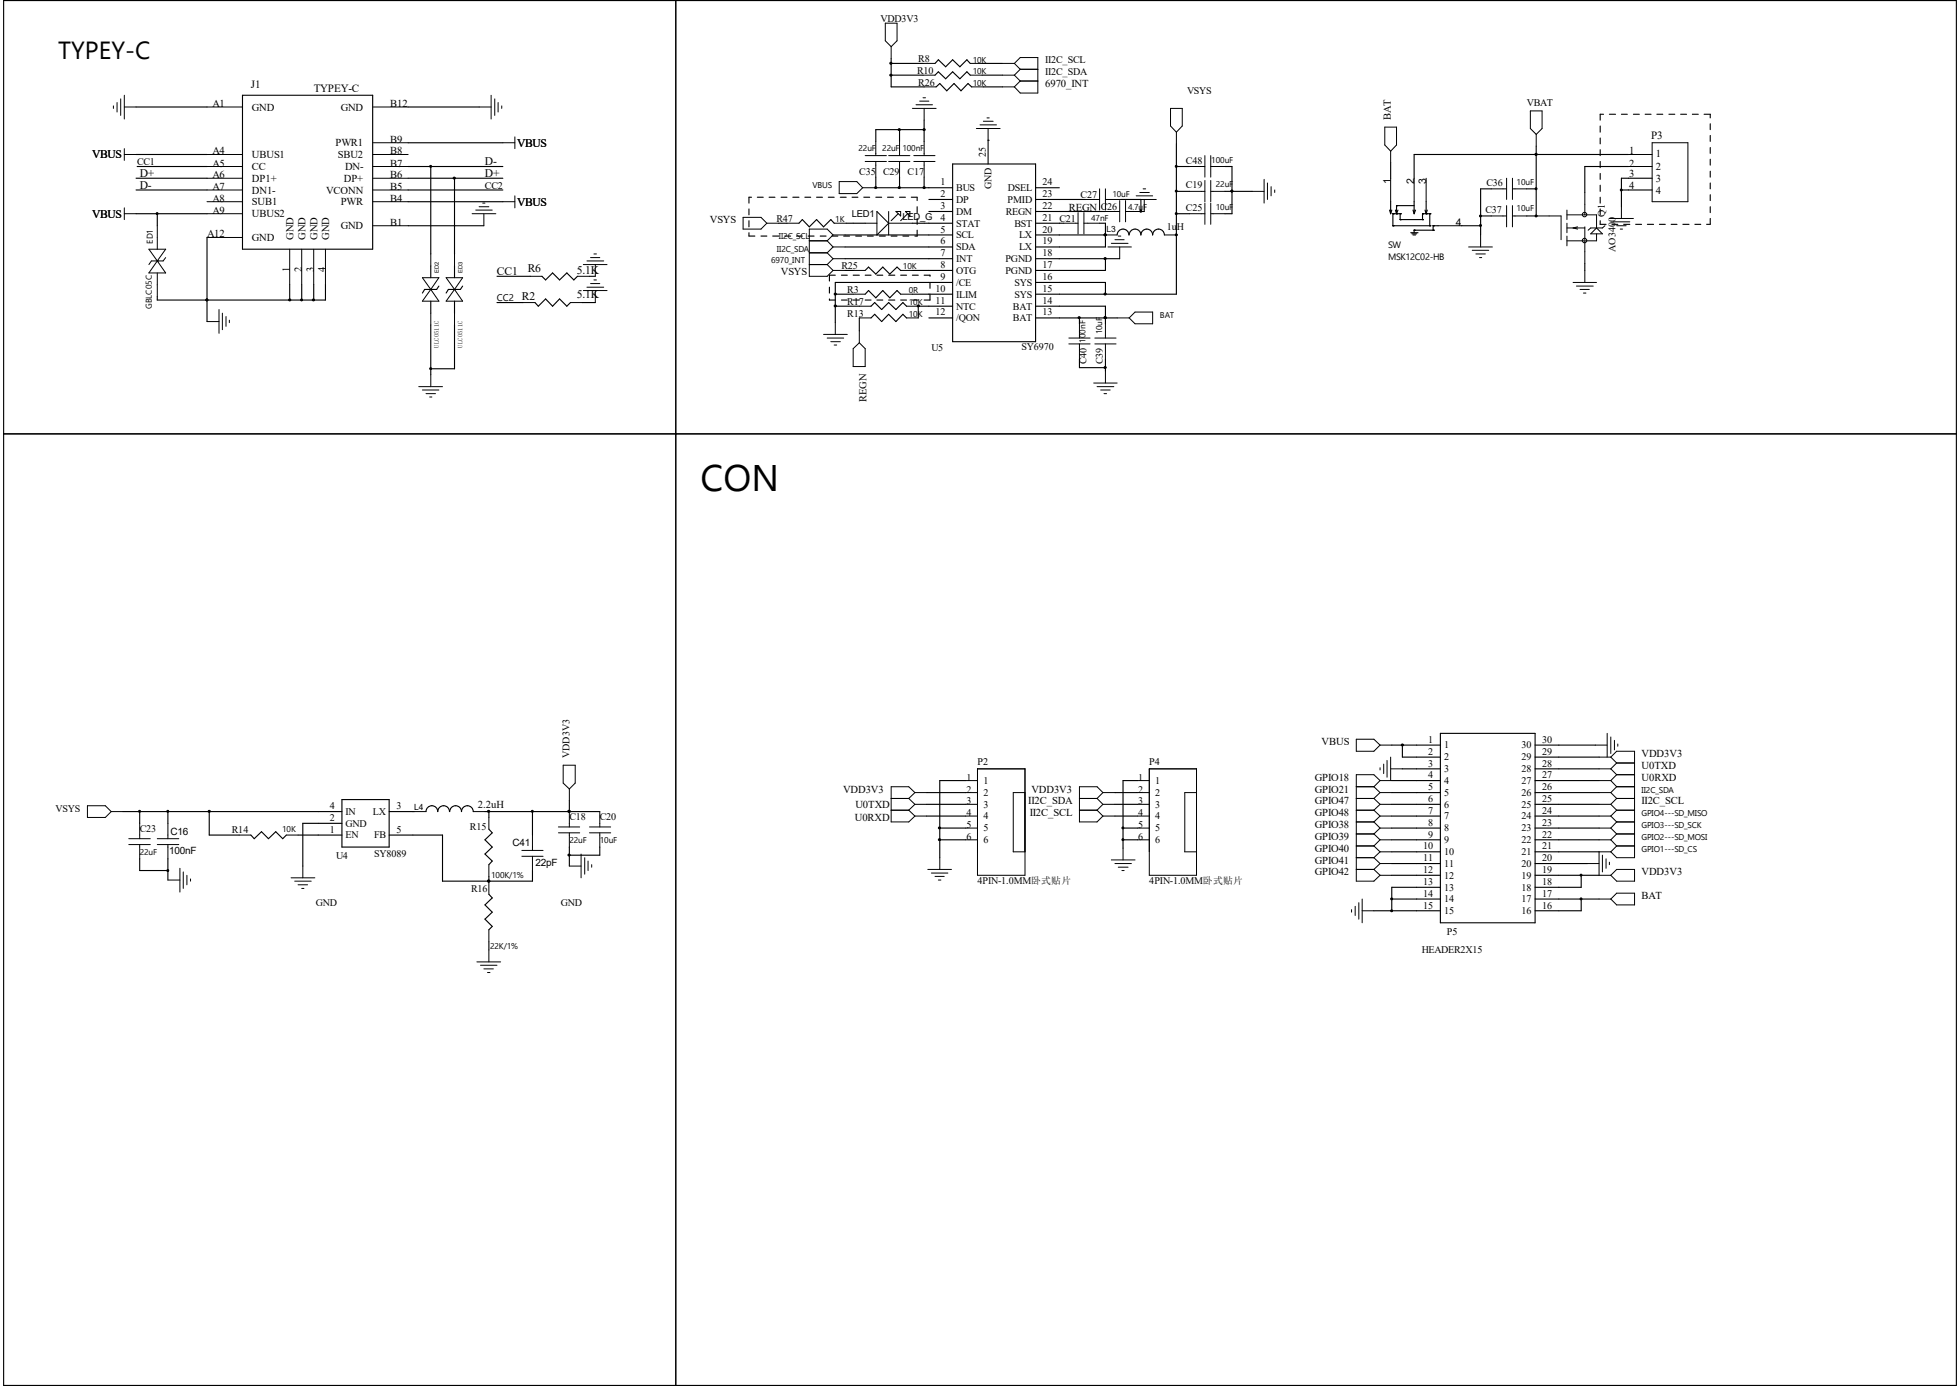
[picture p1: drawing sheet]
<svg xmlns="http://www.w3.org/2000/svg" width="297mm" height="210mm" viewBox="0 0 297 210" stroke-linecap="round" stroke-linejoin="round" font-family="sans-serif">
<g fill="none" stroke="#000" stroke-width=".17">
<path d="M.6 .1h295.9v209.8h-295.9zM20.6 16.2h10.8M36.7 14.4h19.8v23.4h-19.8zM61.8 16.2h10.8M102.4 .1v209.8M135 9.6h4.9M135 8.9v4.3h5M135 11.4h4.9M136.3 19.6v1.8M140 18.2v3.2M140 19.6h-7.3v1.8M141.7 9.6l.5-.5 1.1 1 1.1-1 1.1 1 1-1 .5 .5"/>
<path d="M141.7 11.4l.5-.5 1.1 1 1.1-1 1.1 1 1-1 .5 .5M141.9 13.2l.5-.5 1.1 1.1 1.1-1.1 1 1.1 1.1-1.1 .5 .5M148.8 9.6h3.1M148.8 11.4h3.1M149 13.2h2.9M242.5 19.1v.9M243 17.3h-.5v.9M243.9 17.3h.9M245.7 17.3h.9M247.5 17.3h.9M249.3 17.3h.9M251.1 17.3h.9"/>
<path d="M252.9 17.3h.9M254.7 17.3h.9M256.5 17.3h.8M258.2 17.3h1v.6M259.2 18.8v.8M20.6 32.4h10.8M20.6 27h10.8M20.6 28.8h10.8M20.6 23.4h10.8M20.8 25.2h10.6M23.8 32.4v1.8M31.4 36v12.7"/>
<path d="M61.8 34.2h11.5M61.8 27h14.4M61.8 28.8h14.4M61.8 30.6h14.4M61.8 21.6h14.4M61.8 25.2h14.4M65.3 25.2v13.3M68.9 27v11.5M113.5 31.7v.9M113.5 33.4v1M113.5 35.3v.5h.9M113.9 29.9h-.4v.9"/>
<path d="M114.8 29.9h.9M115.3 35.8h.9M116.5 29.9h.9M117.1 35.8h.9M118 33.8h1.3M118.4 29.9h.9M118.9 35.8h.9M120.1 29.9h1M120.7 35.8h.9M121.1 33.8l.5-.5 1 1.1 1.1-1.1 1.1 1.1 1.1-1.1 .5 .5M122 29.9h.9M122.5 35.8h.9"/>
<path d="M123.7 29.9h.9M124.3 35.8h.9M125.5 29.9h.9M126.1 35.8h.9M127.3 29.9h.9M127.8 35.8h.9M128.1 35.6h16.3M128.1 37.4h16.3M128.1 39.2h16.3M128.2 33.8h2.9M129.1 29.9h.9M129.7 35.8h.9"/>
<path d="M130.9 29.9h.9M131.4 35.8h.9M132.5 28.4h11.9M132.7 29.9h.9M132.7 26.8v1.6M133.3 35.8h.9M134.5 29.9h.9M135 35.8h.9M136.3 29.9h.9M136.3 26.8v1.6M136.8 35.8h.9M138.1 29.9h.9v.5"/>
<path d="M138.3 33.8h6.1M139 34.9v.9h-.4M139 31.3v.9M139 33.1v.9M140 26.8v1.6M140.8 30.2h3.6M140.8 32h3.6M144.4 24.8h12.5v27h-12.5zM149.7 21.3h.1M149.7 21.3v3.5M156.9 35.6h10.6M156.9 28.4h3.6"/>
<path d="M156.9 30.2h7.6M156.9 32h10.6M156.9 33.8h4.3M156.9 39.2h12.8M166.6 33.8h.9v3.6h-10.6M167.5 35.6h.1M167.5 39.2v1.8h-10.6M169.8 30.2h3.1v1.8M171.1 35.6a.89 .89 0 0 0-.9-.9 .89 .89 0 0 0-.9 .9M172.9 32h.1M172.9 32h.5M176.4 35.6a.89 .89 0 0 0-.8-.9 .89 .89 0 0 0-.9 .9 .89 .89 0 0 0-.9-.9 .89 .89 0 0 0-.9 .9 .89 .89 0 0 0-.9-.9 .89 .89 0 0 0-.9 .9"/>
<path d="M178.3 35.6h.1M178.3 32.4h2M178.3 21.8v22.8h-21.4M178.3 25.2h2M178.3 29h2M185.6 25.2h1.1v7.2h-1.1M185.6 29h4.1M186.7 29h.1M210.6 31.8l.1 .6M210.7 24.7v2.3M210.7 30.6v1.8M210.9 31.8l-.2 .6"/>
<path d="M211.1 34.2h.1M211.1 32.4h.1M211.1 32.4h1.1M211.1 34.2h5.6M211.1 32.4v1.8M211.5 31.8l.1 .6M211.6 31.2h.1M211.6 32.4h.1M211.6 31.2h2.7M211.6 31.2v1.2M211.8 31.8l-.2 .6M212.2 32.4h.1"/>
<path d="M212.2 33.3h.1M212.2 32.4v.9M212.2 33.3h3.4M213.8 35.3h1.1M214 35.4h.7M214.1 31.8l.2 .6M214.1 35.6h.4M214.3 34.9h.1M214.3 30.6v1.8M214.3 34.9v.4M214.3 34.9h2.9M214.5 31.8l-.2 .6"/>
<path d="M215.6 33.3h.1M215.6 32.4h.1M215.6 32.4h1.1M215.6 32.4v.9M215.9 31.8l.2 .6M216.1 32.4h.1M216.1 30.6v1.8M216.3 31.8l-.2 .6M216.7 32.4h.1M216.7 34.2h.1M216.7 32.4v1.8M217.2 34.2h.1"/>
<path d="M217.2 34.9h.1M217.2 34.2h.7M217.2 34.2v.7M221.5 34.2h2.9M224.4 32.7h1.6M226 28.6h-1.6v7M231.4 32.7h1.6M231.4 28.6h1.4M232.8 23.4h.1M232.8 22.1v10.6M240.2 39.9v1.1M242.5 20.9v.9"/>
<path d="M242.5 22.7v.9M242.5 24.5v.9M242.5 26.3v.9M242.5 28.1v.9M242.5 29.9v.9M242.5 31.7v.9M242.5 33.4v.6h.9M244.3 34h.9M245.7 28.8h4.7M246 34h1M246.8 23.4h-32.5v3.6M246.8 25.2h-6.6v4"/>
<path d="M247.9 34h.9M249.6 34h1M250.4 27h-4.7v4.3M251.5 34h.8M253.2 34h.9M255 34h.9M256.8 34h.9M259.2 33.1v.9h-.6M259.2 20.5v.9M259.2 22.4v.8M259.2 24.1v.9M259.2 26v.8"/>
<path d="M259.2 27.7v.9M259.2 29.5v.9M259.2 31.3v.9M31.4 45.5h.1M43.9 43.1v2.4M45.7 43.1v2.4M47.5 43.1v2.4M49.3 43.1v2.4h-25.5v-.6M65.3 40.3v1.8M65.3 45.6v1.9M65.3 49.2v7.6M66.5 43.3l-.3 .6h-1.9l-.3 .5"/>
<path d="M68.9 40.3v1.8M68.9 45.6v1.9M68.9 49.2v6.7h-3.6M70.1 43.3l-.3 .6h-1.9l-.3 .5M75.3 41.9h5M75.3 45.8h3.9M81.1 45.8l.5 .6 1.1-1.1 1 1.1 1.1-1.1 1.1 1.1 .5-.6M82.1 41.9l.6 .5 1-1 1.1 1 1.1-1 1.1 1 .5-.5M88.2 45.8h2M89.3 41.9h.9M125.7 43.5v.9M125.7 45.3v.2h.9"/>
<path d="M126.6 41.7h-.9v.9M126.6 44.6h2.7M126.6 46.4h3.6M127.5 45.5h.9M127.5 41.7h.9M128.1 41h1.2M129.3 45.5h.9M129.3 41.7h.9M130.2 48.2v1.9M131.1 45.5h.9M131.1 41.7h.9M131.1 44.6l.5-.6 1.1 1.1 1.1-1.1 1 1.1 1.1-1.1 .6 .6"/>
<path d="M131.1 41l.5-.5 1.1 1 1.1-1 1 1 1.1-1 .6 .5M132 46.4l.5-.6 1.1 1.1 1.1-1.1 1.1 1.1 1-1.1 .6 .6M132 48.2l.5-.6 1.1 1.1 1.1-1.1 1.1 1.1 1-1.1 .6 .6M132.9 45.5h.9M132.9 41.7h.9M134.7 45.5h.9M134.7 41.7h.9M136.5 45.5h.9M136.5 41.7h.9M138.3 45.5h.8M138.3 41.7h.8M138.3 41h6.1"/>
<path d="M138.3 44.6h6.1M139.1 46.4h.1M139.1 46.4h5.3M139.1 46.4v1.8M140 41.7h.9v.2M140.8 48.2h3.6M140.9 44.6v.9h-.9M140.9 42.8v.9M144.4 42.8h-17.8v6.1M156.9 42.8h10.6v1.8M156.9 46.4h10.6v2.7M156.9 48.2h12.4"/>
<path d="M163.6 48.2v.9M163.6 54.4v1.3h3.9M167.5 48.2h.1M167.5 54.4v1.8M.6 65.7h295.9M146.3 118.3h-3.9v11.7M172.3 118.3h-2.1v10.2M210.9 112.9h7.4M210.9 118.3h7.4M212.5 112.9v1.8h5.8M212.5 116.5h5.8M218.3 111.1h14.3v28.7h-14.3z"/>
<path d="M232.6 112.9h9.2M232.6 114.7h9.7M232.6 116.5h9.7M232.6 118.3h9.7M18.6 123h33.2M21.2 123v1.8M21.2 130.1v1.8h4.2M25.4 123v1.8M25.4 130.1v3.2M31.7 123v3.5h4.5M38 126.5l.5 .6 1.1-1.1 1.1 1.1 1.1-1.1 1 1.1 .6-.6M45.2 126.5h6.6"/>
<path d="M51.8 121.2h7.2v7.2h-7.2zM51.8 124.8h-5.9v6.4M59 126.5h8.1v7h13.6v-1.6M59 123h3.8M68.1 123a.89 .89 0 0 0-.9-.9 .89 .89 0 0 0-.9 .9 .89 .89 0 0 0-.9-.9 .89 .89 0 0 0-.8 .9M71.7 123a.89 .89 0 0 0-.9-.9 .89 .89 0 0 0-.9 .9 .89 .89 0 0 0-.9-.9 .89 .89 0 0 0-.8 .9M73.5 123h17.4M74.1 133.5h.1M74.1 125.6l.5 .6-1.1 1.1 1.1 1.1-1.1 1 1.1 1.1-.5 .5M74.1 135.5l.5 .6-1.1 1 1.1 1.1-1.1 1.1 1.1 1.1-.5 .5M74.1 123v.9M74.1 132.8v.9"/>
<path d="M80.7 123v3.5M86.3 123h.1M86.3 121.3v1.7M86.3 128.4v2.8M90.9 128.4v1.2h-4.6M140.4 120.1h5.9M140.4 121.9h5.9M140.4 123.7h5.9M142.4 125.5h3.9M142.4 127.3h3.9M169 120.1h3.3M169 121.9h3.3"/>
<path d="M169 123.7h3.3M170.2 125.5h2.1M170.2 127.3h2.1M208.2 138h10.1M210.9 120.1h7.4M210.9 121.9h7.4M210.9 123.7h7.4M210.9 125.5h7.4M210.9 127.3h7.4M210.9 129.1h7.4M210.9 130.9h7.4M210.9 132.6h7.4"/>
<path d="M210.9 136.2h7.4M218.3 134.5h-7.4v3.5M232.6 120.1h9.7M232.6 121.9h9.7M232.6 123.7h9.7M232.6 125.5h9.7M232.6 127.3h9.7M232.6 129.1h9.7M232.6 130.9h7.9M232.6 132.6h9.7M232.6 136.2h9.7M239.6 132.6v1.9h-7"/>
<path d="M239.6 136.2v1.8h-7M74.1 142.7v1.2"/>
</g>
<g fill="none" stroke="#000" stroke-width=".15">
<path d="M17.2 16v.4M17.7 15.5v1.5M18.3 15v2.5M18.8 16.2h1.8M18.8 14.4v3.6M31.4 16.2h5.3M56.5 16.2h5.3M72.6 16.2h1.8M74.4 14.4v3.6M75 15v2.5M75.5 15.5v1.5M76 16v.4"/>
<path d="M134.2 3.5h1.7v2.7l-.9 .9-.8-.9zM135 7.1v1.8M138.3 16.4h3.6M138.8 15.9h2.5M139.4 15.3h1.4M139.9 9.6h1.8M139.9 11.4h1.8M139.9 14.8h.4M140 16.4v1.8M140 13.2h1.9M147 9.6h1.8M147 11.4h1.8"/>
<path d="M147.2 13.2h1.8M148 19.5h3.6M148.5 18.9h2.5M149 18.4h1.5M149.6 17.9h.3M149.7 19.5v1.8M151.9 9.6h1.8M151.9 11.4h1.8M151.9 13.2h1.8M153.7 9.6l.9 .9M153.7 9.6l.9-.9h2.7v5.4h-2.7l-.9-.9M153.7 11.4l.9 .9"/>
<path d="M154.6 10.5h2.7M154.6 12.3h2.7M154.6 10.5l-.9 .9M154.6 12.3l-.9 .9M177.4 16.4h1.8v2.7l-.9 .9-.9-.9zM209.8 19.3h1.8v2.7l-.9 .9-.9-.9zM231.9 16.8h1.8v2.7l-.9 .9-.9-.9zM18.8 23.4h1.8M18.8 32.4h1.8M18.8 22.5v1.8M18.8 31.5v1.8M22.6 37.8h2.5l-1.3 1.7z"/>
<path d="M23.8 39.5h.1M23.8 34.2v3.6M23.8 39.5l1.3 1.9h-2.5zM25.1 39l-.4 .5h-1.8l-.3 .6M31.4 23.4h5.3M31.4 25.2h5.3M31.4 27h5.3M31.4 28.8h5.3M31.4 30.6h5.3M31.4 32.4h5.3M31.4 36h5.3M43.9 37.8v5.3"/>
<path d="M45.7 37.8v5.3M47.5 37.8v5.3M49.3 37.8v5.3M56.5 34.2h5.3M56.5 23.4h5.3M56.5 25.2h5.3M56.5 27h5.3M56.5 28.8h5.3M56.5 30.6h5.3M56.5 21.6h5.3M65.3 38.5v1.8M68.9 38.5v1.8"/>
<path d="M71.5 32.4h3.6M72.1 31.8h2.5M72.6 31.3h1.5M73.2 30.8h.3M73.3 32.4v1.8M76.2 30.6h1.8M76.2 21.6h1.8M78 20.7v1.8M78 29.7v1.8M88.9 39.5h2.6M89.5 39h1.4M90 38.5h.4"/>
<path d="M112.6 32.9h2.7l.9 .9-.9 .9h-2.7zM116.2 33.8h1.8M119.3 33.8h1.8M122.6 36.5h2.7M122.6 38.3h2.7M125.3 36.5l.9 .9M125.3 38.3l.9 .9M126.2 35.6l-.9-.9h-2.7v7.2h2.7l.9-.9M126.2 35.6h1.9M126.2 35.6l-.9 .9M126.2 37.4h1.9M126.2 37.4l-.9 .9"/>
<path d="M126.2 39.2h1.9M126.2 39.2l-.9 .9M126.4 33.8h1.8M127.2 27.5h2.6l.9 .9-.9 .9h-2.6zM130.7 28.4h1.8M131.1 24.5h3.2M131.1 23.6h3.2M131.1 33.8h1.8M132.7 21.4v2.2M132.7 24.5v2.3M132.9 32l1.8 1.8-1.8 1.8zM134.7 24.5h3.2"/>
<path d="M134.7 23.6h3.2M134.7 33.8h3.6M134.7 32v3.6M135.8 32h.7v.7zM136.1 32.4l-1.1 1M136.3 21.4v2.2M136.3 24.5v2.3M137.2 32h.7v.7zM137.5 32.4l-1 1M138.5 24.5h3.2M138.5 23.6h3.2M140 21.4v2.2"/>
<path d="M140 24.5v2.3M161.2 33.8h2.2M163.4 32.2v3.2M164.3 33.8h2.3M164.3 32.2v3.2M164.5 30.2h2.1M166.6 28.6v3.2M167.5 35.6h1.8M167.5 32h2.2M167.5 30.2h2.3M167.5 28.6v3.2M167.9 37.4h3.5"/>
<path d="M168.4 36.9h2.5M169 36.3h1.3M169.5 35.8h.3M169.7 30.4v3.2M169.7 37.4v1.8M170.6 32h2.3M170.6 30.4v3.2M171.6 30.2h3.6M172.2 29.7h2.5M172.7 29.2h1.5M173.2 28.6h.4M173.4 30.2v1.8"/>
<path d="M176.4 35.6h1.9M178.3 20v1.8M180.3 25.2h2.3M180.3 32.4h2.3M180.3 29h2.3M182.6 23.6v3.2M182.6 27.3v3.3M182.6 30.8v3.2M183.5 25.2h2.1M183.5 32.4h2.1M183.5 29h2.1M183.5 23.6v3.2"/>
<path d="M183.5 27.3v3.3M183.5 30.8v3.2M189.7 29h1.9M191.6 27.2v3.6M192.1 27.7v2.5M192.6 28.3v1.4M193.2 28.8v.4M210.7 22.9v1.8M210.7 27v3.6M214.3 27v3.6M216.1 27v3.6M217.9 34.2h3.6"/>
<path d="M222.5 37.4h3.6M223.1 37.9h2.5M223.6 38.5h1.5M224.2 39h.3M224.4 35.6v1.8M226 32.7h2.3M226 28.6h2.3M228.3 27v3.2M228.3 31.2v3.2M229.2 32.7h2.2M229.2 28.6h2.2M229.2 27v3.2"/>
<path d="M229.2 31.2v3.2M232.8 20.4v1.7M233 32.7h3.6v3.6M237.4 34.5h2.8M237.4 31.8v1.5M237.4 33.8v1.5M237.4 35.8v1.5M237.4 32.6h4.5v1.9M239.1 34.4l-.7 .1 .7 .2M240.2 29.2v3.4M240.2 34.4v1.9M240.2 36.5v3.4"/>
<path d="M241 35.4l.9-.9 .9 .9zM241.9 35.4v1.1h-4.5M243.2 34.2l-.4 .3h-1.8l-.3 .4M243.9 33.1h3.6M244.5 33.6h2.5M245 34.2h1.4M245.5 34.7h.4M245.7 31.3v1.8M246.8 23.4h3.6M246.8 25.2h3.6M250.4 21.6h5.4v9h-5.4zM23.8 41.4v3.5"/>
<path d="M31.4 48.7h1.8M33.2 46.9v3.6M33.7 47.5v2.5M34.2 48v1.4M34.8 48.5v.4M63.5 58.6h3.6M64 42.1h2.5l-1.2 1.8zM64 59.1h2.5M64.6 59.6h1.4M65.3 43.9h.1M65.3 43.9l1.2 1.7h-2.5zM65.3 47.5v1.7"/>
<path d="M65.3 56.8v1.8M67.6 42.1h2.5l-1.2 1.8zM68.9 43.9h.1M68.9 43.9l1.2 1.7h-2.5zM68.9 47.5v1.7M79.2 45.8h1.9M80.3 41.9h1.8M86.4 45.8h1.8M87.5 41.9h1.8M88.4 40.1h3.6M88.4 44h3.6M88.9 43.5h2.6"/>
<path d="M89.5 43h1.4M90 42.4h.4M90.2 40.1v1.8M90.2 44v1.8M122.6 40.1h2.7M124.8 50.7h3.6M125.3 51.2h2.5M125.3 40.1l.9 .9M125.9 51.8h1.4M126.2 41h1.9M126.4 52.3h.4M126.6 48.9v1.8"/>
<path d="M129.3 44.6h1.8M129.3 41h1.8M129.3 52.8l.9-.9 .9 .9v2.7h-1.8zM130.2 46.4h1.8M130.2 48.2h1.8M130.2 50.1v1.8M136.5 44.6h1.8M136.5 41h1.8M137.4 46.4h1.7M137.4 48.2h1.7M162 52.1h3.2M162 51.2h3.2"/>
<path d="M163.6 49.1v2.1M163.6 52.1v2.3M165.7 58h3.6M165.9 52.1h3.2M165.9 51.2h3.2M166.2 58.6h2.6M166.8 59.1h1.4M167.3 59.6h.4M167.5 49.1v2.1M167.5 52.1v2.3M167.5 56.2v1.8M169.3 48.2h1.8"/>
<path d="M171.1 48.2l.9-.9h2.7v1.8h-2.7zM238.4 42.8h3.5M238.9 43.3h2.5M239.4 43.9h1.4M239.9 44.4h.4M240.2 41v1.8M65.1 60.2h.3M85.3 116h1.9v2.7l-.9 .8-1-.8zM86.3 119.5v1.8M146.3 118.3h1.8M148.1 116.5h7.2v16.1h-7.2zM172.3 118.3h1.9"/>
<path d="M174.2 116.5h7.1v16.1h-7.1zM205.5 119.2h2.7M205.5 112h2.7l.9 .9-.9 .9h-2.7zM208.2 119.2l.9 .9M209.1 118.3h1.8M209.1 118.3l-.9-.9h-2.7v16.1h2.7l.9-.9M209.1 112.9h1.8M209.1 118.3l-.9 .9M209.1 116.3v.4M209.7 115.8v1.4M210.2 115.2v2.6M210.7 114.7v3.6"/>
<path d="M210.7 116.5h1.8M241.8 112.9h1.7M242.3 116.5h1.8M242.3 118.3h1.8M242.3 114.7h1.8M243.5 111.1v3.6M244.1 111.7v2.5M244.1 114.7l.9 .9M244.1 114.7l.9-.9h2.7v16.2h-2.7l-.9-.9M244.1 116.5l.9 .9M244.1 118.3l.9 .9M244.6 112.2v1.4"/>
<path d="M245 119.2h2.7M245 115.6h2.7M245 117.4h2.7M245 115.6l-.9 .9M245 117.4l-.9 .9M245 119.2l-.9 .9M245.2 112.7v.4M13.3 122.1h2.7l.8 .9-.8 .9h-2.7zM16.8 123h1.8M19.5 127.1h3.3M19.5 128h3.3M21.2 124.8v2.3"/>
<path d="M21.2 128v2.1M23.8 127.1h3.3M23.8 128h3.3M25.4 124.8v2.3M25.4 128v2.1M25.4 133.3h1.9M27.3 131.6v3.6M27.8 132.1v2.5M28.3 132.6v1.5M28.9 133.2v.3M36.2 126.5h1.8M43.4 126.5h1.8"/>
<path d="M44.1 133h3.6M44.7 133.5h2.5M45.2 134.1h1.4M45.7 134.6h.4M45.9 131.2v1.8M62.8 123h1.8M71.7 123h1.8M74.1 123.9v1.7M74.1 131v1.8M74.1 133.7v1.8M79.1 128.9h3.2M79.1 129.8h3.2"/>
<path d="M80.7 126.5v2.4M80.7 129.8v2.1M84.6 125.3h3.2M84.6 126.2h3.2M86.3 123v2.3M86.3 126.2v2.2M86.3 131.2h1.8M88.1 129.4v3.6M88.6 130v2.5M89.1 130.5v1.4M89.3 125.3h3.2M89.3 126.2h3.2"/>
<path d="M89.7 131v.4M90.9 123v2.3M90.9 126.2v2.2M135 122.8h2.7M135 121h2.7M137.7 122.8l.9 .9M137.7 121l.9 .9M138.6 120.1h1.8M138.6 121.9h1.8M138.6 123.7h1.8M138.6 120.1l-.9-.9h-2.7v5.3h2.7l.9-.8M138.6 121.9l-.9 .9"/>
<path d="M138.6 120.1l-.9 .9M140.6 131.7h3.6M141.1 132.3h2.5M141.7 132.8h1.4M142.2 133.3h.4M142.4 130v1.7M146.3 120.1h1.8M146.3 121.9h1.8M146.3 123.7h1.8M146.3 125.5h1.8M146.3 127.3h1.8M155.3 120.1h-1.8v9h1.8"/>
<path d="M163.6 122.8h2.6M163.6 121h2.6M166.2 121l.9 .9M166.2 122.8l.9 .9M167.1 120.1l-.9-.9h-2.6v5.3h2.6l.9-.8M167.1 120.1h1.9M167.1 121.9h1.9M167.1 123.7h1.9M167.1 121.9l-.9 .9M167.1 120.1l-.9 .9M168.4 130.3h3.6M169 130.9h2.4"/>
<path d="M169.5 131.4h1.4M170 131.9h.3M170.2 128.5v1.8M172.3 120.1h1.9M172.3 121.9h1.9M172.3 123.7h1.9M172.3 125.5h1.9M172.3 127.3h1.9M181.3 120.1h-1.8v9h1.8M204.8 137.8v.4M205.4 137.3v1.4M205.5 122.8h2.7"/>
<path d="M205.5 121h2.7M205.5 124.5h2.7M205.5 131.7h2.7M205.5 126.4h2.7M205.5 128.2h2.7M205.5 130h2.7M205.9 136.8v2.5M206.4 138h1.8M206.4 136.2v3.6M208.2 121l.9 .9M208.2 122.8l.9 .9M208.2 124.5l.9 1"/>
<path d="M208.2 126.4l.9 .9M208.2 128.2l.9 .9M208.2 130l.9 .9M208.2 131.7l.9 .9M209.1 120.1h1.8M209.1 129.1h1.8M209.1 132.6h1.8M209.1 121.9h1.8M209.1 123.7h1.8M209.1 125.5h1.8M209.1 127.3h1.8M209.1 130.9h1.8"/>
<path d="M209.1 120.1l-.9 .9M209.1 121.9l-.9 .9M209.1 123.7l-.9 .8M209.1 125.5l-.9 .9M209.1 127.3l-.9 .9M209.1 129.1l-.9 .9M209.1 130.9l-.9 .8M240.5 130.9h1.8M242.3 120.1h1.8M242.3 121.9h1.8M242.3 123.7h1.8M242.3 125.5h1.8"/>
<path d="M242.3 127.3h1.8M242.3 136.2h1.8M242.8 129.6v2.5M243.4 130.1v1.5M243.9 130.6v.4M244.1 129.1h-1.8v3.5h1.8M244.1 120.1l.9 .9M244.1 121.9l.9 .9M244.1 123.7l.9 .8M244.1 125.5l.9 .9M244.1 127.3l.9 .9M245 131.7h2.7v1.8h-2.7l-.9-.9z"/>
<path d="M245 122.8h2.7M245 121h2.7M245 124.5h2.7M245 135.3h2.7v1.8h-2.7l-.9-.9zM245 126.4h2.7M245 128.2h2.7M245 121l-.9 .9M245 122.8l-.9 .9M245 124.5l-.9 1M245 126.4l-.9 .9M245 128.2l-.9 .9M72.3 145.8h3.6"/>
<path d="M72.8 146.3h2.5M73.3 146.8h1.5M73.9 147.4h.4M74.1 140.9v1.8M74.1 143.9v1.9"/>
<circle cx="240.1" cy="36.4" r=".34"/>
<circle cx="240.1" cy="32.5" r=".34"/>
</g>
<g fill="#000" stroke="#000" stroke-width=".15">
<path d="M134.9 9.5h.2v.2h-.2z" fill-rule="evenodd"/>
<path d="M134.9 11.3h.2v.2h-.2z" fill-rule="evenodd"/>
<path d="M136.2 19.5h.2v.2h-.2z" fill-rule="evenodd"/>
<path d="M139.9 19.5h.3v.2h-.3z" fill-rule="evenodd"/>
<path d="M68.7 26.9h.3v.2h-.3z" fill-rule="evenodd"/>
<path d="M136.2 28.3h.2v.2h-.2z" fill-rule="evenodd"/>
<path d="M139.9 28.3h.3v.2h-.3z" fill-rule="evenodd"/>
<path d="M167.4 39.1h.2v.2h-.2z" fill-rule="evenodd"/>
<path d="M167.4 35.5h.2v.2h-.2z" fill-rule="evenodd"/>
<path d="M167.4 35.5h.2v.2h-.2z" fill-rule="evenodd"/>
<path d="M43.8 45.3h.2v.2h-.2z" fill-rule="evenodd"/>
<path d="M47.4 45.3h.2v.2h-.2z" fill-rule="evenodd"/>
<path d="M126.5 46.3h.2v.2h-.2z" fill-rule="evenodd"/>
<path d="M126.5 44.5h.2v.2h-.2z" fill-rule="evenodd"/>
<path d="M139 46.3h.3v.2h-.3z" fill-rule="evenodd"/>
<path d="M163.4 48h.3v.2h-.3z" fill-rule="evenodd"/>
<path d="M167.4 44.5h.2v.2h-.2z" fill-rule="evenodd"/>
<path d="M167.4 48h.2v.2h-.2z" fill-rule="evenodd"/>
<path d="M167.4 48h.2v.2h-.2z" fill-rule="evenodd"/>
<path d="M167.4 55.6h.2v.2h-.2z" fill-rule="evenodd"/>
<path d="M212.4 112.8h.2v.2h-.2z" fill-rule="evenodd"/>
<path d="M31.6 122.8h.2v.2h-.2z" fill-rule="evenodd"/>
<path d="M73.9 133.4h.3v.2h-.3z" fill-rule="evenodd"/>
<path d="M73.9 122.8h.3v.2h-.3z" fill-rule="evenodd"/>
<path d="M73.9 133.4h.3v.2h-.3z" fill-rule="evenodd"/>
<path d="M86.1 129.5h.3v.2h-.3z" fill-rule="evenodd"/>
<path d="M86.1 122.8h.3v.2h-.3z" fill-rule="evenodd"/>
<path d="M86.1 122.8h.3v.2h-.3z" fill-rule="evenodd"/>
<path d="M142.2 127.1h.3v.2h-.3z" fill-rule="evenodd"/>
<path d="M142.2 125.4h.3v.2h-.3z" fill-rule="evenodd"/>
<circle cx="23.8" cy="32.4" r=".15"/>
<circle cx="65.3" cy="25.2" r=".15"/>
<circle cx="132.7" cy="28.4" r=".15"/>
<circle cx="172.9" cy="32" r=".15"/>
<circle cx="178.2" cy="29" r=".15"/>
<circle cx="178.2" cy="32.4" r=".15"/>
<circle cx="178.2" cy="35.6" r=".15"/>
<circle cx="178.2" cy="25.2" r=".15"/>
<circle cx="186.7" cy="29" r=".15"/>
<circle cx="224.3" cy="34.2" r=".15"/>
<circle cx="224.3" cy="32.7" r=".15"/>
<circle cx="232.8" cy="28.6" r=".15"/>
<circle cx="232.8" cy="23.4" r=".15"/>
<circle cx="232.8" cy="32.7" r=".15"/>
<circle cx="245.7" cy="28.8" r=".15"/>
<circle cx="31.3" cy="45.4" r=".15"/>
<circle cx="45.7" cy="45.4" r=".15"/>
<circle cx="65.3" cy="55.9" r=".15"/>
<circle cx="21.1" cy="122.9" r=".15"/>
<circle cx="25.4" cy="122.9" r=".15"/>
<circle cx="25.4" cy="131.9" r=".15"/>
<circle cx="80.7" cy="122.9" r=".15"/>
<circle cx="170.2" cy="125.5" r=".15"/>
<circle cx="170.2" cy="127.2" r=".15"/>
<circle cx="210.9" cy="136.2" r=".15"/>
<circle cx="210.9" cy="138" r=".15"/>
<circle cx="239.6" cy="132.6" r=".15"/>
<circle cx="239.6" cy="136.2" r=".15"/>
</g>
<text font-size="5.6" x="106.2" y="74.3">CON</text>
<text font-size="3.8" x="8.8" y="9">TYPEY-C</text>
<g font-size="1.8">
<text x="78.4" y="22.2">VBUS</text>
<text x="14" y="24">VBUS</text>
<text x="21.2" y="26.8">D+</text>
<text x="21.2" y="28.6">D-</text>
<text x="73.5" y="25">D-</text>
<text x="73.5" y="26.8">D+</text>
<text x="14" y="33">VBUS</text>
<text x="78.4" y="31.2">VBUS</text>
<text x="75.3" y="41.7">CC1</text>
<text x="80" y="41.3">R6</text>
<text x="87.4" y="41.5">5.1K</text>
<text x="79.1" y="45.4">R2</text>
<text x="87.4" y="45.2">5.1K</text>
</g>
<g font-size="1.7">
<text x="38" y="13.4">J1</text>
<text x="47.5" y="13.9">TYPEY-C</text>
<text x="250.2" y="21.1">P3</text>
</g>
<g font-size="1.6">
<text x="32.2" y="16.2">A1</text>
<text x="38.2" y="16.8">GND</text>
<text x="51.6" y="16.8">GND</text>
<text x="59.1" y="16.2">B12</text>
<text x="158.4" y="13.2">6970_INT</text>
<text x="32.2" y="23.4">A4</text>
<text x="38.2" y="24">UBUS1</text>
<text x="50.8" y="22.2">PWR1</text>
<text x="51.2" y="24">SBU2</text>
<text x="59.1" y="23.4">B8</text>
<text x="59.1" y="21.6">B9</text>
<text x="210.7" y="18.2" transform="rotate(-90 210.7 18.2)">BAT</text>
<text x="246.9" y="23.4">1</text>
<text x="250.9" y="23.8">1</text>
<text x="32.2" y="25.2">A5</text>
<text x="32.2" y="27">A6</text>
<text x="32.2" y="28.8">A7</text>
<text x="38.2" y="25.8">CC</text>
<text x="38.2" y="27.6">DP1+</text>
<text x="38.2" y="29.3">DN1-</text>
<text x="49.4" y="29.3">VCONN</text>
<text x="52.1" y="27.6">DP+</text>
<text x="52.3" y="25.8">DN-</text>
<text x="59.1" y="28.8">B5</text>
<text x="59.1" y="27">B6</text>
<text x="59.1" y="25.2">B7</text>
<text x="210.7" y="27.9" transform="rotate(-90 210.7 27.9)">1</text>
<text x="214.3" y="27.9" transform="rotate(-90 214.3 27.9)">2</text>
<text x="216.1" y="27.9" transform="rotate(-90 216.1 27.9)">3</text>
<text x="246.9" y="25.2">2</text>
<text x="246.9" y="26.8">3</text>
<text x="246.9" y="28.6">4</text>
<text x="250.9" y="25.8">2</text>
<text x="250.9" y="27.6">3</text>
<text x="250.9" y="29.3">4</text>
<text x="31.4" y="36">A12</text>
<text x="32.2" y="30.6">A8</text>
<text x="32.2" y="32.4">A9</text>
<text x="38.2" y="31.1">SUB1</text>
<text x="38.2" y="32.9">UBUS2</text>
<text x="51.6" y="34.8">GND</text>
<text x="51.6" y="31.1">PWR</text>
<text x="59.1" y="34.2">B1</text>
<text x="59.1" y="30.6">B4</text>
<text x="107.6" y="33.8">VSYS</text>
<text x="162" y="32">REGN</text>
<text x="220.6" y="34.2">4</text>
<text x="38.2" y="36.5">GND</text>
<text x="43.9" y="41.3" transform="rotate(-90 43.9 41.3)">1</text>
<text x="44.5" y="36.3" transform="rotate(-90 44.5 36.3)">GND</text>
<text x="45.7" y="41.3" transform="rotate(-90 45.7 41.3)">2</text>
<text x="46.3" y="36.3" transform="rotate(-90 46.3 36.3)">GND</text>
<text x="47.5" y="41.3" transform="rotate(-90 47.5 41.3)">3</text>
<text x="48.1" y="36.3" transform="rotate(-90 48.1 36.3)">GND</text>
<text x="49.3" y="41.3" transform="rotate(-90 49.3 41.3)">4</text>
<text x="49.9" y="36.3" transform="rotate(-90 49.9 36.3)">GND</text>
<text x="118.3" y="41.7">VSYS</text>
<text x="131.3" y="60.9" transform="rotate(-90 131.3 60.9)">REGN</text>
<text x="200.3" y="112.9">VBUS</text>
<text x="199.3" y="118.3">GPIO18</text>
<text x="248.8" y="114.7">VDD3V3</text>
<text x="248.8" y="116.5">U0TXD</text>
<text x="248.8" y="118.3">U0RXD</text>
<text x="72.4" y="122.4">2.2uH</text>
<text x="127.8" y="120.1">VDD3V3</text>
<text x="129.5" y="124.4">U0RXD</text>
<text x="129.6" y="122.4">U0TXD</text>
<text x="155.8" y="121.9">II2C_SDA</text>
<text x="156" y="123.7">II2C_SCL</text>
<text x="156.3" y="120.1">VDD3V3</text>
<text x="199.3" y="120.1">GPIO21</text>
<text x="199.3" y="121.9">GPIO47</text>
<text x="199.3" y="123.7">GPIO48</text>
<text x="199.3" y="125.5">GPIO38</text>
<text x="248.8" y="121.9">II2C_SCL</text>
<text x="199.3" y="127.3">GPIO39</text>
<text x="199.3" y="129.1">GPIO40</text>
<text x="199.3" y="130.9">GPIO41</text>
<text x="199.3" y="132.6">GPIO42</text>
<text x="248.8" y="132.6">VDD3V3</text>
<text x="248.8" y="136.2">BAT</text>
</g>
<g font-size="1.5">
<text x="133.4" y="3.3">VDD3V3</text>
<text x="139" y="11.2">R10</text>
<text x="139.1" y="9.4">R8</text>
<text x="158.4" y="9.6">II2C_SCL</text>
<text x="158.4" y="11.4">II2C_SDA</text>
<text x="139.1" y="13">R26</text>
<text x="179.9" y="14.3">VSYS</text>
<text x="231.4" y="16">VBAT</text>
<text x="149.4" y="23.8" transform="rotate(-90 149.4 23.8)">25</text>
<text x="20.8" y="25">CC1</text>
<text x="73.5" y="28.6">CC2</text>
<text x="130.2" y="26.6">C35</text>
<text x="133.8" y="26.6">C29</text>
<text x="137.5" y="26.6">C17</text>
<text x="142.5" y="28.1">1</text>
<text x="142.5" y="29.9">2</text>
<text x="144.9" y="29">BUS</text>
<text x="150.2" y="28.7" transform="rotate(-90 150.2 28.7)">GND</text>
<text x="152.7" y="29">DSEL</text>
<text x="158" y="29.9">23</text>
<text x="158" y="28.1">24</text>
<text x="179.7" y="28.5">C19</text>
<text x="179.7" y="24.8">C48</text>
<text x="225.3" y="28.2">C36</text>
<text x="117.6" y="33.6">R47</text>
<text x="142.5" y="31.7">3</text>
<text x="142.5" y="33.4">4</text>
<text x="142.5" y="35.3">5</text>
<text x="144.9" y="30.7">DP</text>
<text x="144.9" y="32.6">DM</text>
<text x="144.9" y="34.3">STAT</text>
<text x="152.4" y="32.6">REGN</text>
<text x="152.7" y="30.7">PMID</text>
<text x="153.7" y="34.3">BST</text>
<text x="158" y="35.3">20</text>
<text x="158" y="33.4">21 C21</text>
<text x="158" y="31.7">22</text>
<text x="163.7" y="30.1">C27</text>
<text x="166.8" y="31.8">C26</text>
<text x="176.8" y="34.8">1uH</text>
<text x="179.7" y="32">C25</text>
<text x="225.1" y="32.3">C37</text>
<text x="243.2" y="32.8" transform="rotate(-90 243.2 32.8)">Q1</text>
<text x="127.5" y="40.8">R25</text>
<text x="142.5" y="37">6</text>
<text x="142.5" y="38.8">7</text>
<text x="142.5" y="40.6">8</text>
<text x="144.9" y="36.1">SCL</text>
<text x="144.9" y="37.9">SDA</text>
<text x="144.9" y="39.7">INT</text>
<text x="144.9" y="41.5">OTG</text>
<text x="152.4" y="41.5">PGND</text>
<text x="152.4" y="39.7">PGND</text>
<text x="154.4" y="37.9">LX</text>
<text x="154.4" y="36.1">LX</text>
<text x="158" y="40.6">17</text>
<text x="158" y="38.8">18</text>
<text x="158" y="37">19</text>
<text x="244.8" y="38.2" transform="rotate(-90 244.8 38.2)">AO3400</text>
<text x="75.3" y="45.6">CC2</text>
<text x="128.4" y="44.4">R3</text>
<text x="128.4" y="46.2">R17</text>
<text x="128.4" y="48">R13</text>
<text x="141.8" y="44.2">10</text>
<text x="141.8" y="46">11</text>
<text x="141.8" y="47.8">12</text>
<text x="142.5" y="42.4">9</text>
<text x="144.9" y="43.3">/CE</text>
<text x="144.9" y="45.1">ILIM</text>
<text x="144.9" y="46.9">NTC</text>
<text x="153.5" y="46.9">BAT</text>
<text x="153.7" y="45.1">SYS</text>
<text x="153.7" y="43.3">SYS</text>
<text x="158" y="47.8">13</text>
<text x="158" y="46">14</text>
<text x="158" y="44.2">15</text>
<text x="158" y="42.4">16</text>
<text x="141.1" y="53.2">U5</text>
<text x="144.9" y="48.7">/QON</text>
<text x="153.5" y="48.7">BAT</text>
<text x="154.8" y="53">SY6970</text>
<text x="164.6" y="55.2" transform="rotate(-90 164.6 55.2)">C40</text>
<text x="167.1" y="55.2" transform="rotate(-90 167.1 55.2)">C39</text>
<text x="216.4" y="112.6">1</text>
<text x="218.8" y="113.4">1</text>
<text x="230.5" y="113.4">30</text>
<text x="233.7" y="112.6">30</text>
<text x="86.3" y="114.9" transform="rotate(-90 86.3 114.9)">VDD3V3</text>
<text x="146.5" y="118.3">1</text>
<text x="148.1" y="116">P2</text>
<text x="149" y="118.8">1</text>
<text x="172.5" y="118.3">1</text>
<text x="174.2" y="116">P4</text>
<text x="175" y="118.8">1</text>
<text x="216.4" y="114.3">2</text>
<text x="216.4" y="116.2">3</text>
<text x="216.4" y="117.9">4</text>
<text x="216.4" y="119.7">5</text>
<text x="218.8" y="115.2">2</text>
<text x="218.8" y="117">3</text>
<text x="218.8" y="118.8">4</text>
<text x="230.5" y="118.8">27</text>
<text x="230.5" y="117">28</text>
<text x="230.5" y="115.2">29</text>
<text x="233.7" y="119.7">26</text>
<text x="233.7" y="117.9">27</text>
<text x="233.7" y="116.2">28</text>
<text x="233.7" y="114.3">29</text>
<text x="8.4" y="123">VSYS</text>
<text x="50" y="124.4">2</text>
<text x="50" y="122.6">4</text>
<text x="52.4" y="125.3">GND</text>
<text x="52.4" y="123.5">IN</text>
<text x="56.5" y="123.5">LX</text>
<text x="60.1" y="122.6">3</text>
<text x="71.2" y="125.8">R15</text>
<text x="86.3" y="124.2">C18</text>
<text x="90.9" y="124.2">C20</text>
<text x="146.5" y="120.1">2</text>
<text x="146.5" y="121.9">3</text>
<text x="146.5" y="123.7">4</text>
<text x="146.5" y="125.5">5</text>
<text x="149" y="120.6">2</text>
<text x="149" y="122.4">3</text>
<text x="149" y="124.2">4</text>
<text x="149" y="126">5</text>
<text x="172.5" y="120.1">2</text>
<text x="172.5" y="121.9">3</text>
<text x="172.5" y="123.7">4</text>
<text x="172.5" y="125.5">5</text>
<text x="175" y="120.6">2</text>
<text x="175" y="122.4">3</text>
<text x="175" y="124.2">4</text>
<text x="175" y="126">5</text>
<text x="216.4" y="121.5">6</text>
<text x="216.4" y="123.3">7</text>
<text x="216.4" y="125.1">8</text>
<text x="218.8" y="120.6">5</text>
<text x="218.8" y="122.4">6</text>
<text x="218.8" y="124.2">7</text>
<text x="218.8" y="126">8</text>
<text x="230.5" y="126">23</text>
<text x="230.5" y="124.2">24</text>
<text x="230.5" y="122.4">25</text>
<text x="230.5" y="120.6">26</text>
<text x="233.7" y="125.1">23</text>
<text x="233.7" y="123.3">24</text>
<text x="233.7" y="121.5">25</text>
<text x="21.2" y="126">C23</text>
<text x="25.7" y="129.4">100nF</text>
<text x="25.8" y="126.5">C16</text>
<text x="35.1" y="126.2">R14</text>
<text x="50" y="126.2">1</text>
<text x="50.9" y="130.1">U4</text>
<text x="52.4" y="127">EN</text>
<text x="56.7" y="127">FB</text>
<text x="56.7" y="129.9">SY8089</text>
<text x="60.1" y="126.2">5</text>
<text x="77.7" y="128.1">C41</text>
<text x="81.2" y="131.2">22pF</text>
<text x="146.5" y="127.3">6</text>
<text x="149" y="127.8">6</text>
<text x="172.5" y="127.3">6</text>
<text x="175" y="127.8">6</text>
<text x="215.6" y="128.7">10</text>
<text x="215.6" y="130.5">11</text>
<text x="216.4" y="126.9">9</text>
<text x="218.8" y="127.8">9</text>
<text x="218.8" y="129.6">10</text>
<text x="218.8" y="131.4">11</text>
<text x="230.5" y="131.4">20</text>
<text x="230.5" y="129.6">21</text>
<text x="230.5" y="127.8">22</text>
<text x="233.7" y="130.5">20</text>
<text x="233.7" y="128.7">21</text>
<text x="233.7" y="126.9">22</text>
<text x="47.9" y="137.2">GND</text>
<text x="71.4" y="135.2">R16</text>
<text x="85" y="137.3">GND</text>
<text x="148.1" y="133.9">4PIN-1.0MM卧式贴片</text>
<text x="174.2" y="133.9">4PIN-1.0MM卧式贴片</text>
<text x="215.6" y="132.3">12</text>
<text x="215.6" y="134.1">13</text>
<text x="215.6" y="135.8">14</text>
<text x="215.6" y="137.7">15</text>
<text x="218.8" y="133.1">12</text>
<text x="218.8" y="135">13</text>
<text x="218.8" y="136.7">14</text>
<text x="230.5" y="136.7">17</text>
<text x="230.5" y="135">18</text>
<text x="230.5" y="133.1">19</text>
<text x="233.7" y="137.7">16</text>
<text x="233.7" y="135.8">17</text>
<text x="233.7" y="134.1">18</text>
<text x="233.7" y="132.3">19</text>
<text x="218.8" y="138.5">15</text>
<text x="219.2" y="141.6">P5</text>
<text x="230.5" y="138.5">16</text>
<text x="215.4" y="144.4">HEADER2X15</text>
</g>
<g font-size="1.4">
<text x="129.1" y="32.9">LED1</text>
<text x="136.7" y="33.4">LED_G</text>
<text x="210.4" y="37.6">SW</text>
<text x="210.4" y="39.4">MSK12C02-HB</text>
</g>
<g font-size="1.3">
<text x="147.4" y="9.6">10K</text>
<text x="147.4" y="11.2">10K</text>
<text x="147.4" y="13">10K</text>
<text x="130.1" y="22.9">22uF</text>
<text x="133.7" y="22.9">22uF 100nF</text>
<text x="123.1" y="28.4">VBUS</text>
<text x="168.6" y="29.9">10uF</text>
<text x="183.6" y="24.7">100uF</text>
<text x="184.2" y="28.4">22uF</text>
<text x="229.8" y="28.1">10uF</text>
<text x="126.6" y="33.6">1K</text>
<text x="165.4" y="33.4">47nF</text>
<text x="167.7" y="35.1">L3</text>
<text x="170.9" y="31.8">4.7uF</text>
<text x="184.2" y="31.8">10uF</text>
<text x="229.8" y="32">10uF</text>
<text x="23.2" y="36.9" transform="rotate(-90 23.2 36.9)">ED1</text>
<text x="116.8" y="39.9">6970_INT</text>
<text x="117.7" y="38.1">II2C_SDA</text>
<text x="118" y="36.2">II2C_SCL</text>
<text x="136.8" y="40.8">10K</text>
<text x="23" y="46.9" transform="rotate(-90 23 46.9)">GBLC05C</text>
<text x="137.7" y="44.4">0R</text>
<text x="137.7" y="46.2">10K</text>
<text x="137.7" y="48">10K</text>
<text x="164.5" y="51.9" transform="rotate(-90 164.5 51.9)">100nF</text>
<text x="167" y="50.7" transform="rotate(-90 167 50.7)">10uF</text>
<text x="175.8" y="48.2">BAT</text>
<text x="62.8" y="122.8">L4</text>
<text x="248.8" y="120.1">II2C_SDA</text>
<text x="248.8" y="123.7">GPIO4---SD_MISO</text>
<text x="248.8" y="125.5">GPIO3---SD_SCK</text>
<text x="21.2" y="129.6">22uF</text>
<text x="42.8" y="126">10K</text>
<text x="86.3" y="127.8">22uF</text>
<text x="90.9" y="127.8">10uF</text>
<text x="248.8" y="127.3">GPIO2---SD_MOSI</text>
<text x="248.8" y="129.1">GPIO1---SD_CS</text>
<text x="74.4" y="133">100K/1%</text>
<text x="74.3" y="143.8">22K/1%</text>
</g>
<g font-size="1">
<text x="66.5" y="52.7" transform="rotate(-90 66.5 52.7)">ULC0511C</text>
<text x="70.1" y="52.7" transform="rotate(-90 70.1 52.7)">ULC0511C</text>
</g>
<g font-size=".9">
<text x="66.5" y="41.4" transform="rotate(-90 66.5 41.4)">ED2</text>
<text x="70.1" y="41.4" transform="rotate(-90 70.1 41.4)">ED3</text>
</g>
</svg>
